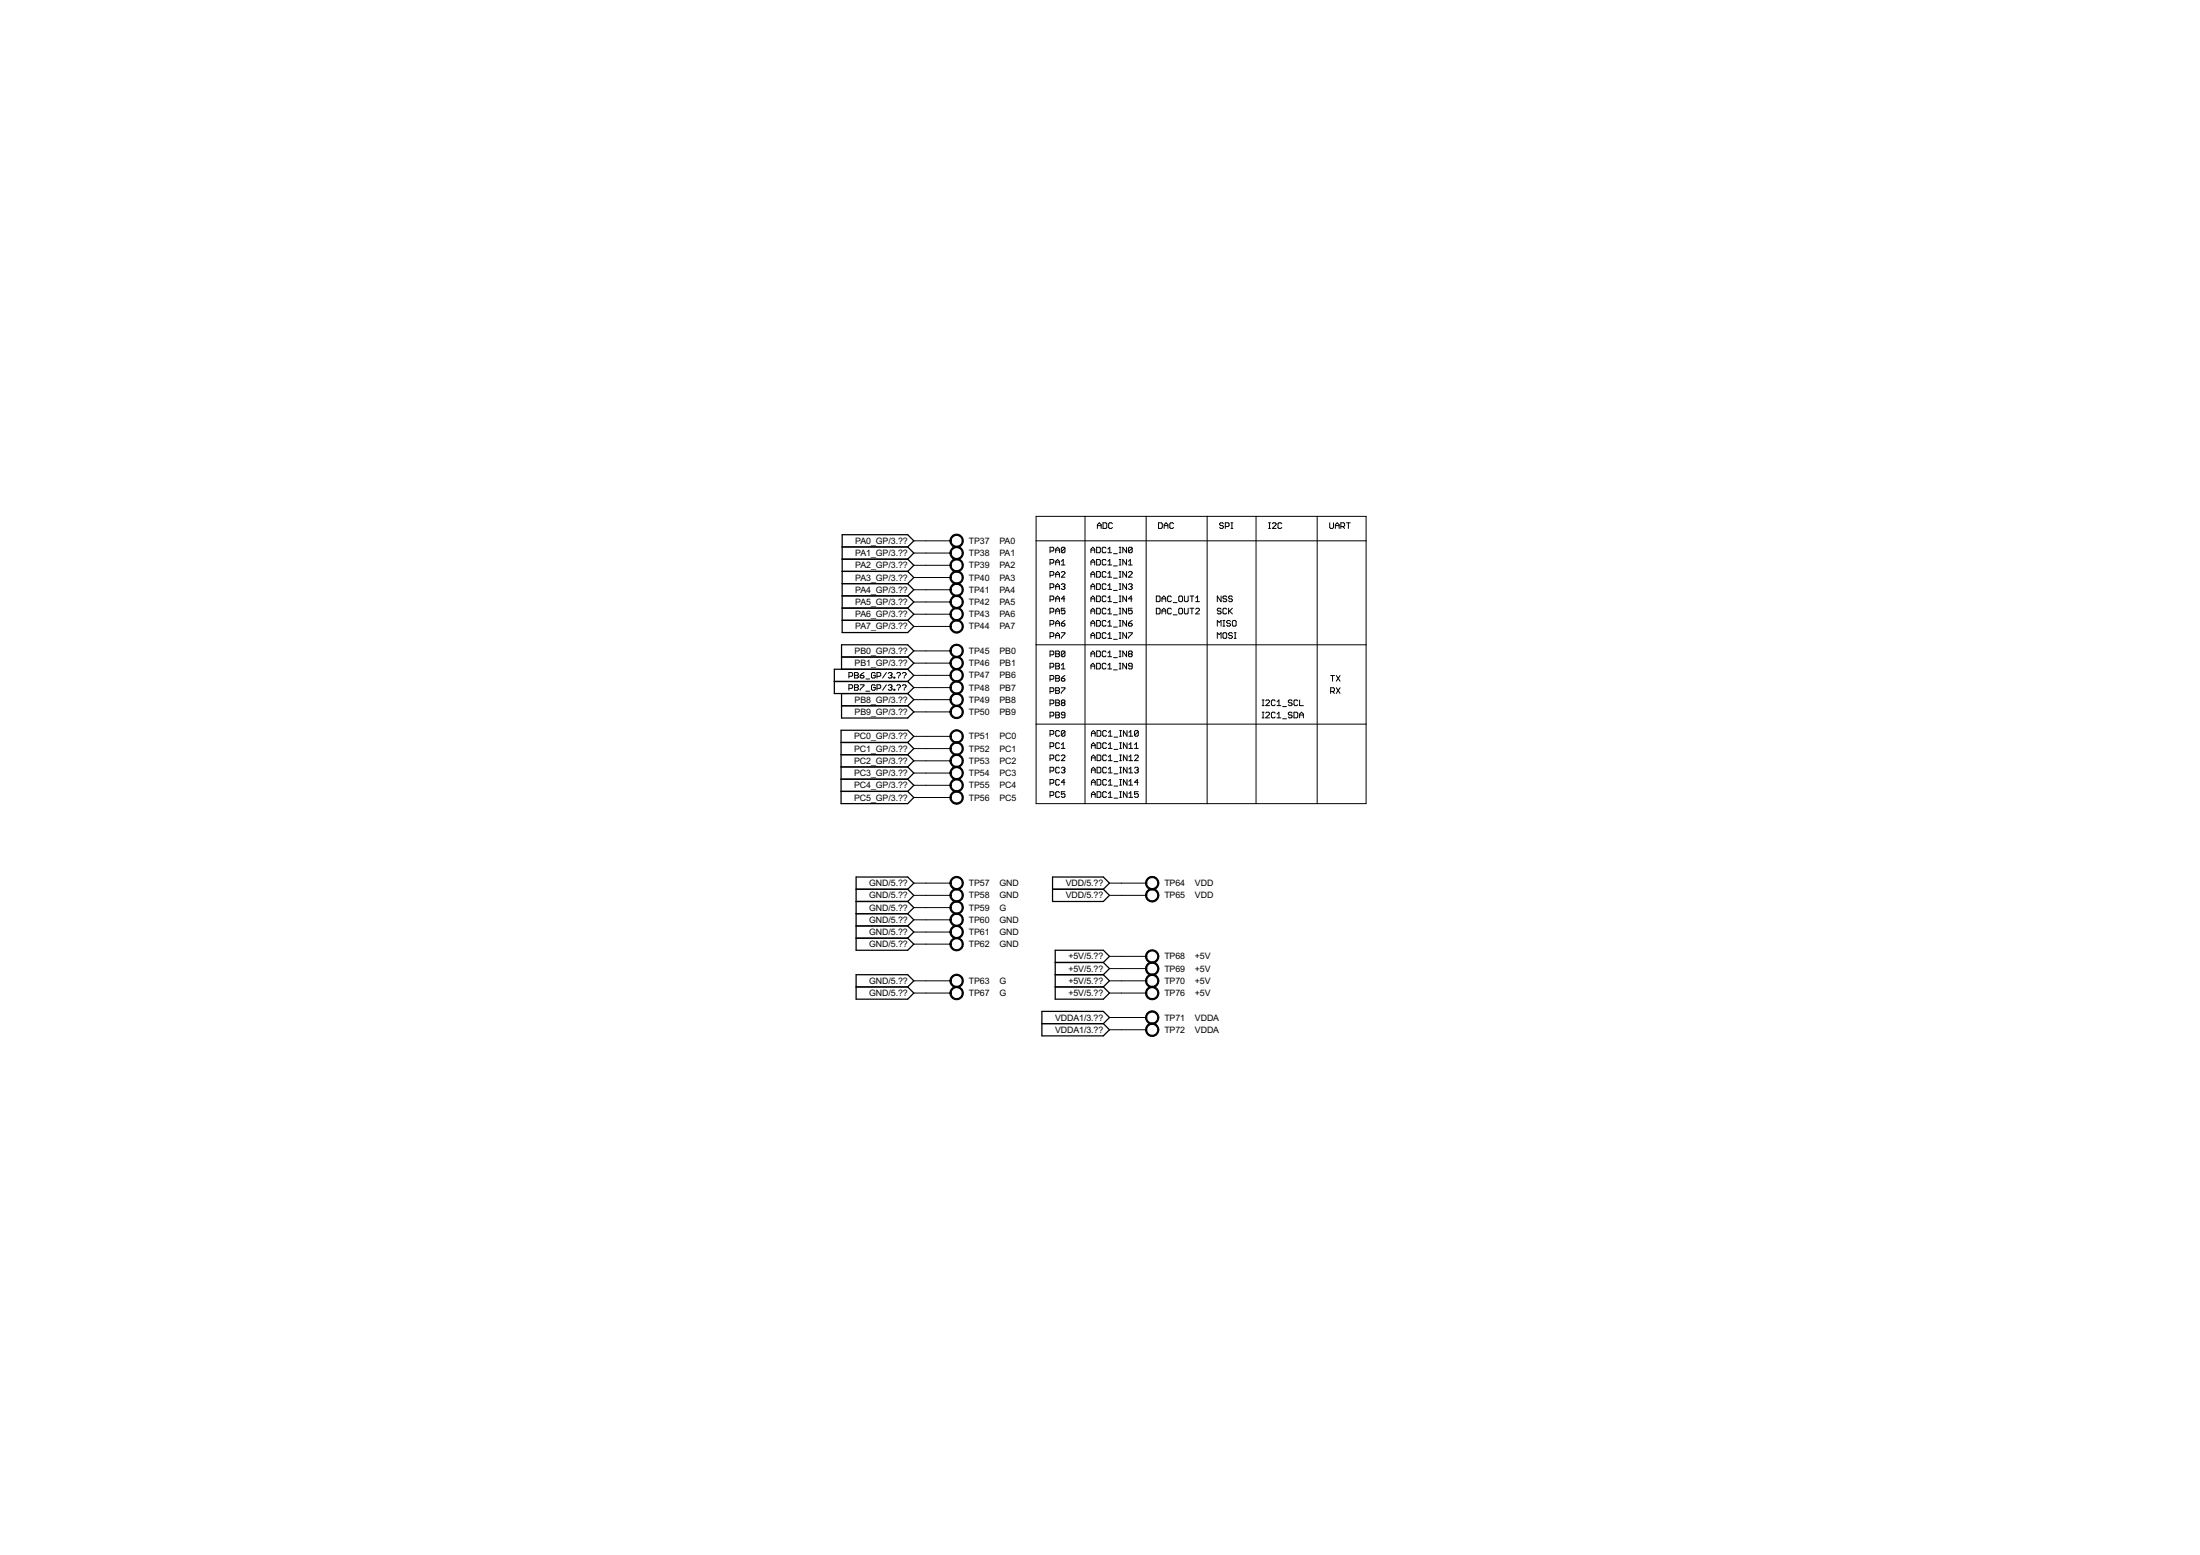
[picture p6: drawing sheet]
<svg xmlns="http://www.w3.org/2000/svg" width="297mm" height="210mm" viewBox="0 0 297 210" stroke-linecap="round" stroke-linejoin="round" font-family="sans-serif">
<g fill="none" stroke="#000" stroke-width=".14">
<path d="M123.4 73h4.9M123.4 79.6h4.9M123.4 78h4.9M123.4 76.3h4.9M123.4 74.7h4.9M139.9 69.7h44.5v38.8h-44.5zM139.9 73h44.5M141.8 74.4h.4l.1-.1v-.3l-.1-.1h-.4v.7M141.8 76h.4l.1-.1v-.3l-.1-.1h-.4v.8M141.8 77.7h.4l.1-.2v-.2l-.1-.1h-.4v.7M141.8 79.3h.4l.1-.1v-.3l-.1-.1h-.4v.8M142.5 74.6v-.5l.3-.2 .2 .2v.5"/>
<path d="M142.5 76.3v-.5l.3-.3 .2 .3v.5M142.5 77.9v-.5l.3-.2 .2 .2v.5M142.5 79.6v-.5l.3-.3 .2 .3v.5M142.5 74.3h.5M142.5 75.9h.5M142.5 77.5h.5M142.5 79.2h.5M143.3 77.3l.1-.1h.3l.1 .1v.1l-.5 .5h.5M143.3 78.9l.1-.1h.3l.1 .1-.1 .3M143.3 75.8l.3-.3v.8M143.3 76.3h.5M143.6 79.2h.1"/>
<path d="M143.7 79.2l.1 .1-.1 .3h-.3l-.1-.2M143.8 74l-.1-.1h-.3l-.1 .1v.5M143.8 74v.5l-.1 .1h-.3l-.1-.1M143.8 74l-.5 .5M146.5 69.7v38.8M147.3 74.3h.5M147.3 75.9h.5M147.3 77.5h.5M147.3 79.2h.5M147.3 74.6v-.5l.3-.2 .2 .2v.5M147.3 76.3v-.5l.3-.3 .2 .3v.5M147.3 77.9v-.5l.3-.2 .2 .2v.5"/>
<path d="M147.3 79.6v-.5l.3-.3 .2 .3v.5M148.1 78.8h.3l.2 .1v.5l-.2 .2h-.3zM148.1 73.9h.3l.2 .1v.5l-.2 .1h-.3zM148.1 75.5h.3l.2 .1v.5l-.2 .2h-.3zM148.1 77.2h.3l.2 .1v.5l-.2 .1h-.3zM148.2 71h.5M148.2 71.3v-.5l.2-.2 .3 .2v.5M148.9 70.6h.4l.1 .1v.5l-.1 .1h-.4zM149.3 74l-.1-.1h-.3l-.1 .1v.5l.1 .1h.3l.1-.1M149.3 75.6l-.1-.1h-.3l-.1 .1v.5l.1 .2h.3l.1-.2M149.3 77.3l-.1-.1h-.3l-.1 .1v.5l.1 .1h.3l.1-.1M149.3 78.9l-.1-.1h-.3l-.1 .1v.5l.1 .2h.3l.1-.2"/>
<path d="M149.6 79.1l.2-.3v.8M149.6 74.6h.5M149.6 76.3h.5M149.6 77.9h.5M149.6 79.6h.5M149.6 74.1l.2-.2v.7M149.6 75.8l.2-.3v.8M149.6 77.4l.2-.2v.7M150.2 70.7l-.1-.1h-.3l-.1 .1v.5l.1 .1h.3l.1-.1M150.3 74.7h.6M150.3 76.4h.6M150.3 78h.6"/>
<path d="M150.3 79.7h.6M151.1 73.9h.2M151.1 74.6h.2M151.1 75.5h.2M151.1 76.3h.2M151.1 77.2h.2M151.1 77.9h.2M151.1 78.8h.2M151.1 79.6h.2M151.2 73.9v.7M151.2 75.5v.8M151.2 77.2v.7"/>
<path d="M151.2 78.8v.8M152.1 73.9v.7l-.5-.7v.7M152.1 75.5v.8l-.5-.8v.8M152.1 77.2v.7l-.5-.7v.7M152.1 78.8v.8l-.5-.8v.8M152.4 75.8l.2-.3v.8M152.4 77.3l.1-.1h.2l.2 .1v.1l-.5 .5h.5M152.4 76.3h.5M152.4 78.9l.1-.1h.2l.2 .1-.2 .3M152.6 79.2h.1M152.7 79.2l.2 .1-.2 .3h-.2l-.1-.2M152.9 74l-.2-.1h-.2l-.1 .1v.5"/>
<path d="M152.9 74v.5l-.2 .1h-.2l-.1-.1M152.9 74l-.5 .5M154.7 69.7v38.8M156.4 70.6h.4l.1 .1v.5l-.1 .1h-.4zM157.2 71h.5M157.2 71.3v-.5l.2-.2 .3 .2v.5M158.5 70.7l-.2-.1h-.2l-.2 .1v.5l.2 .1h.2l.2-.1M163 69.7v38.8M165.2 70.7l-.1-.1h-.3l-.1 .1 .1 .3h.3l.1 .1-.1 .2h-.3l-.1-.1M165.4 71.1h.4l.1-.1v-.3l-.1-.1h-.4v.7M166.2 70.6h.3M166.2 71.3h.3"/>
<path d="M166.3 70.6v.7M169.6 69.7v38.8M171.3 70.6h.2M171.3 71.3h.2M171.4 70.6v.7M171.8 70.7l.1-.1h.3l.1 .1v.1l-.5 .5h.5M173.1 70.7l-.2-.1h-.2l-.1 .1v.5l.1 .1h.2l.2-.1M177.8 69.7v38.8M179.5 70.6v.6l.2 .1h.2l.1-.1v-.6M180.3 71h.5M180.3 71.3v-.5l.3-.2 .2 .2v.5M181 71.1h.4l.1-.1v-.3l-.1-.1h-.4v.7"/>
<path d="M181.3 71.1l.2 .2M181.8 70.6h.5M182.1 70.6v.7M114.6 91.3h.4l.1-.1v-.3l-.1-.1h-.4v.7M114.6 92.9h.4l.1-.1v-.2l-.1-.2h-.4v.8M115.4 91.2h.4M115.4 90.8h.4l.1 .1-.1 .3 .1 .2-.1 .1h-.4zM115.4 92.4h.4l.1 .2-.1 .2 .1 .2-.1 .2h-.4zM115.4 92.8h.4M116.1 91.2h.4l.1 .2-.1 .1h-.2l-.2-.1zM116.1 92.4h.5v.2l-.5 .4v.2M116.6 90.8l-.5 .4"/>
<path d="M116.9 91.7h.5M116.9 93.3h.5M118.2 90.9l-.2-.1h-.2l-.1 .1v.5l.1 .1h.2l.2-.1v-.2h-.3M118.2 92.6l-.2-.2h-.2l-.1 .2v.4l.1 .2h.2l.2-.2v-.2h-.3M118.4 91.3h.4l.1-.1v-.3l-.1-.1h-.4v.7M118.4 92.9h.4l.1-.1v-.2l-.1-.2h-.4v.8M119.7 90.8l-.5 .7M119.7 92.4l-.5 .8M119.9 90.9l.2-.1h.2l.1 .1-.1 .3M119.9 92.6l.2-.2h.2l.1 .2-.1 .2M120.2 91.2h.1M120.2 92.8h.1"/>
<path d="M120.3 91.2l.1 .1-.1 .2h-.2l-.2-.1M120.3 92.8l.1 .1-.1 .3h-.2l-.2-.2M120.7 91.4h.1v.1h-.1zM120.7 93h.1v.2h-.1zM121.1 90.9l.1-.1h.3l.1 .1v.1l-.3 .3M121.1 92.6l.1-.2h.3l.1 .2v.1l-.3 .2M121.3 91.4v.1M121.3 93v.2M121.8 90.9l.2-.1h.2l.1 .1v.1l-.2 .3M121.8 92.6l.2-.2h.2l.1 .2v.1l-.2 .2M122.1 91.4v.1M122.1 93v.2"/>
<path d="M123.4 91.2h4.9M123.4 92.8h4.9M123.4 84.6h4.9M123.4 82.9h4.9M123.4 81.3h4.9M123.4 89.5h4.9M123.4 87.9h4.9M123.4 99.4h4.9M123.4 96.1h4.9M123.4 94.4h4.9M139.9 87h44.5M139.9 97.7h44.5"/>
<path d="M141.8 81h.4l.1-.2v-.2l-.1-.1h-.4v.7M141.8 82.6h.4l.1-.1v-.3l-.1-.1h-.4v.8M141.8 84.3h.4l.1-.2v-.2l-.1-.1h-.4v.7M141.8 85.9h.4l.1-.1v-.3l-.1-.1h-.4v.8M141.8 88.4h.4l.1-.1v-.3l-.1-.1h-.4v.7M141.8 90h.4l.1-.1v-.2l-.1-.2h-.4v.8M141.8 91.7h.4l.1-.1v-.3l-.1-.1h-.4v.7M141.8 93.3h.4l.1-.1v-.2l-.1-.2h-.4v.8M141.8 95h.4l.1-.1v-.3l-.1-.1h-.4v.7M141.8 96.6h.4l.1-.1v-.2l-.1-.2h-.4v.8M141.8 99.1h.4l.1-.1v-.3l-.1-.1h-.4v.8M142.5 81.2v-.5l.3-.2 .2 .2v.5"/>
<path d="M142.5 82.9v-.5l.3-.3 .2 .3v.5M142.5 84.5v-.5l.3-.2 .2 .2v.5M142.5 86.2v-.5l.3-.3 .2 .3v.5M142.5 87.9h.4l.1 .1-.1 .3 .1 .2-.1 .1h-.4zM142.5 89.5h.4l.1 .2-.1 .2 .1 .3-.1 .1h-.4zM142.5 91.2h.4l.1 .1-.1 .3 .1 .2-.1 .1h-.4zM142.5 92.8h.4l.1 .2-.1 .2 .1 .3-.1 .1h-.4zM142.5 94.5h.4l.1 .1-.1 .3 .1 .2-.1 .1h-.4zM142.5 96.1h.4l.1 .2-.1 .2 .1 .3-.1 .1h-.4zM142.5 80.8h.5M142.5 82.5h.5M142.5 84.1h.5"/>
<path d="M142.5 85.8h.5M142.5 88.3h.4M142.5 89.9h.4M142.5 91.6h.4M142.5 93.2h.4M142.5 94.9h.4M142.5 96.5h.4M143 98.7l-.1-.1h-.2l-.2 .1v.6l.2 .1h.2l.1-.1M143.3 84.1h.4l.1 .3-.1 .1h-.3l-.1-.1zM143.3 85.4h.5v.1l-.5 .5v.2M143.3 91.6h.4l.1 .2-.1 .1h-.3l-.1-.1zM143.3 92.8h.5v.2l-.5 .5v.1"/>
<path d="M143.3 89.8l.3-.3v.8M143.3 90.3h.5M143.4 94.9l-.1-.2 .1-.2h.3l.1 .1-.1 .3M143.4 94.9l-.1 .1 .1 .2h.3l.1-.1-.1-.2M143.4 94.9h.3M143.8 82.1h-.5v.4l.3-.1 .2 .1v.2l-.1 .2h-.3l-.1-.2M143.8 88l-.1-.1h-.3l-.1 .1v.5M143.8 96.5h-.4l-.1-.1 .1-.3h.3l.1 .2v.5l-.1 .1h-.3l-.1-.1M143.8 98.7l-.1-.1h-.3l-.1 .1v.6M143.8 88v.5l-.1 .1h-.3l-.1-.1M143.8 98.7v.6l-.1 .1h-.3l-.1-.1M143.8 80.8h-.5l.4-.3v.7"/>
<path d="M143.8 83.8l-.5 .3M143.8 88l-.5 .5M143.8 91.2l-.5 .4M143.8 98.7l-.5 .6M147.3 81.2v-.5l.3-.2 .2 .2v.5M147.3 82.9v-.5l.3-.3 .2 .3v.5M147.3 80.8h.5M147.3 82.5h.5M147.3 84.1h.5M147.3 85.8h.5M147.3 88.3h.5M147.3 84.5v-.5l.3-.2 .2 .2v.5"/>
<path d="M147.3 89.9h.5M147.3 86.2v-.5l.3-.3 .2 .3v.5M147.3 88.6v-.5l.3-.2 .2 .2v.5M147.3 90.3v-.5l.3-.3 .2 .3v.5M147.4 99.4v-.5l.2-.3 .3 .3v.5M147.4 99h.5M148.1 80.5h.3l.2 .1v.5l-.2 .1h-.3zM148.1 82.1h.3l.2 .1v.5l-.2 .2h-.3zM148.1 87.9h.3l.2 .1v.5l-.2 .1h-.3zM148.1 83.8h.3l.2 .1v.5l-.2 .1h-.3zM148.1 89.5h.3l.2 .2v.5l-.2 .1h-.3zM148.1 85.4h.3l.2 .1v.5l-.2 .2h-.3z"/>
<path d="M148.1 98.6h.4l.1 .1v.6l-.1 .1h-.4zM149.3 85.5l-.1-.1h-.3l-.1 .1v.5l.1 .2h.3l.1-.2M149.3 80.6l-.1-.1h-.3l-.1 .1v.5l.1 .1h.3l.1-.1M149.3 82.2l-.1-.1h-.3l-.1 .1v.5l.1 .2h.3l.1-.2M149.3 83.9l-.1-.1h-.3l-.1 .1v.5l.1 .1h.3l.1-.1M149.3 88l-.1-.1h-.3l-.1 .1v.5l.1 .1h.3l.1-.1M149.3 89.7l-.1-.2h-.3l-.1 .2v.5l.1 .1h.3l.1-.1M149.4 98.7l-.1-.1h-.3l-.1 .1v.6l.1 .1h.3l.1-.1M149.6 82.9h.5M149.6 84.5h.5M149.6 88.6h.5M149.6 90.3h.5"/>
<path d="M149.6 80.7l.2-.2v.7M149.6 82.4l.2-.3v.8M149.6 84l.2-.2v.7M149.6 85.7l.2-.3v.8M149.6 88.1l.2-.2v.7M149.6 89.8l.2-.3v.8M149.6 81.2h.5M149.6 86.2h.5M149.6 99.4h.6M149.6 98.9l.3-.3v.8M150.3 81.3h.6M150.3 83h.6"/>
<path d="M150.3 84.6h.6M150.3 86.3h.6M150.3 88.8h.6M150.3 90.4h.6M150.4 99.5h.5M151.1 80.5h.2M151.1 82.1h.2M151.1 82.9h.2M151.1 83.8h.2M151.1 84.5h.2M151.1 85.4h.2M151.1 87.9h.2"/>
<path d="M151.1 88.6h.2M151.1 89.5h.2M151.1 90.3h.2M151.1 81.2h.2M151.1 86.2h.2M151.2 98.6h.2M151.2 99.4h.2M151.2 80.5v.7M151.2 82.1v.8M151.2 83.8v.7M151.2 85.4v.8M151.2 87.9v.7"/>
<path d="M151.2 89.5v.8M151.3 98.6v.8M152.1 80.5v.7l-.5-.7v.7M152.1 82.1v.8l-.5-.8v.8M152.1 83.8v.7l-.5-.7v.7M152.1 85.4v.8l-.5-.8v.8M152.1 87.9v.7l-.5-.7v.7M152.1 89.5v.8l-.5-.8v.8M152.2 98.6v.8l-.5-.8v.8M152.4 84.1h.3l.2 .3-.2 .1h-.2l-.1-.1zM152.4 85.4h.5v.1l-.5 .5v.2M152.4 98.9l.3-.3v.8"/>
<path d="M152.4 99.4h.5M152.5 88.3l-.1-.2 .1-.2h.2l.2 .1-.2 .3M152.5 88.3l-.1 .1 .1 .2h.2l.2-.1-.2-.2M152.5 88.3h.2M152.9 80.8h-.5l.3-.3v.7M152.9 82.1h-.5v.4l.2-.1 .3 .1v.2l-.2 .2h-.2l-.1-.2M152.9 89.9h-.4l-.1-.1 .1-.3h.2l.2 .2v.5l-.2 .1h-.2l-.1-.1M152.9 83.8l-.5 .3M153.7 98.7l-.1-.1h-.3l-.1 .1v.6M153.7 98.7v.6l-.1 .1h-.3l-.1-.1M153.7 98.7l-.5 .6M156.1 80.5h.4l.1 .1v.5l-.1 .1h-.4z"/>
<path d="M156.1 82.1h.4l.1 .1v.5l-.1 .2h-.4zM156.9 80.8h.5M156.9 82.5h.5M156.9 81.2v-.5l.2-.2 .3 .2v.5M156.9 82.9v-.5l.2-.3 .3 .3v.5M158.2 80.6l-.2-.1h-.2l-.2 .1v.5l.2 .1h.2l.2-.1M158.2 82.2l-.2-.1h-.2l-.2 .1v.5l.2 .2h.2l.2-.2M158.4 81.3h.5M158.4 83h.5M159.3 80.5h.2l.2 .1v.5l-.2 .1h-.2l-.1-.1v-.5zM159.3 82.1h.2l.2 .1v.5l-.2 .2h-.2l-.1-.2v-.5zM159.9 82.1v.6l.1 .2h.3l.1-.2v-.6"/>
<path d="M159.9 80.5v.6l.1 .1h.3l.1-.1v-.6M160.7 80.5h.5M160.7 82.1h.5M160.9 80.5v.7M160.9 82.1v.8M161.4 82.2l.2-.1h.2l.1 .1v.2l-.5 .5h.5M161.4 81.2h.5M161.4 80.7l.3-.2v.7M164.4 84.5v-.7l.2 .2 .3-.2v.7M164.4 86.2v-.8l.2 .3 .3-.3v.8M164.9 82.2l-.2-.1h-.2l-.1 .3 .1 .1h.2l.2 .2-.2 .2h-.2l-.1-.2M164.9 80.5v.7l-.5-.7v.7"/>
<path d="M165.1 83.8h.3M165.1 84.5h.3M165.1 85.5l.1-.1h.3l.1 .1v.5l-.1 .2h-.3l-.1-.2zM165.2 83.8v.7M165.6 80.6l-.1-.1h-.3l-.1 .2 .1 .1h.3l.1 .3-.1 .1h-.3l-.1-.1M165.6 82.2l-.1-.1h-.3l-.1 .1v.5l.1 .2h.3l.1-.2M165.9 82.1v.8M166 82.5l.4 .4M166.1 83.9l-.1-.1h-.2l-.2 .2 .2 .1h.2l.1 .3-.1 .1h-.2l-.2-.1M166.4 80.6l-.1-.1h-.3l-.1 .2 .1 .1h.3l.1 .3-.1 .1h-.3l-.1-.1M166.4 85.5l-.1-.1h-.3l-.1 .3 .1 .1h.3l.1 .2-.1 .2h-.3l-.1-.2M166.4 82.1l-.5 .5"/>
<path d="M166.5 83.8h.3l.1 .1v.5l-.1 .1h-.3l-.1-.1v-.5zM166.6 85.4h.3M166.6 86.2h.3M166.8 85.4v.8M170.4 94.5h.3M170.4 95.2h.3M170.4 96.1h.3M170.4 96.9h.3M170.5 94.5v.7M170.5 96.1v.8M170.9 94.6l.1-.1h.3l.1 .1v.1l-.5 .5h.5M170.9 96.3l.1-.2h.3l.1 .2v.1l-.5 .5h.5"/>
<path d="M172.2 94.6l-.2-.1h-.2l-.1 .1v.5l.1 .1h.2l.2-.1M172.2 96.3l-.2-.2h-.2l-.1 .2v.5l.1 .1h.2l.2-.1M172.4 95.2h.5M172.4 96.9h.5M172.4 94.7l.3-.2v.7M172.4 96.4l.3-.3v.8M173.2 95.4h.5M173.2 97h.5M174.5 94.6l-.2-.1h-.2l-.2 .2 .2 .2h.2l.2 .2-.2 .1h-.2l-.2-.1M174.5 96.3l-.2-.2h-.2l-.2 .3 .2 .1h.2l.2 .3-.2 .1h-.2l-.2-.1M174.7 96.1h.4l.1 .2v.5l-.1 .1h-.4zM175.2 94.6l-.1-.1h-.3l-.1 .1v.5l.1 .1h.3l.1-.1"/>
<path d="M175.5 96.9v-.5l.2-.3 .3 .3v.5M175.5 94.5v.7h.5M175.5 96.5h.5M179.7 91.2h.5M179.7 93.3h.3l.2-.1v-.2l-.2-.2h-.3v.8M179.9 91.2v.7M179.9 93.3l.3 .3M180.4 91.2l.5 .7M180.4 92.8l.5 .8M180.9 91.2l-.5 .7M180.9 92.8l-.5 .8M123.4 104.4h4.9"/>
<path d="M123.4 106h4.9M123.4 107.7h4.9M123.4 101h4.9M123.4 102.7h4.9M123.4 119.2h4.9M141.8 100.8h.4l.1-.2v-.2l-.1-.1h-.4v.7M141.8 102.4h.4l.1-.1v-.3l-.1-.1h-.4v.8M141.8 104.1h.4l.1-.2v-.2l-.1-.1h-.4v.7M141.8 105.7h.4l.1-.1v-.3l-.1-.1h-.4v.8M141.8 107.4h.4l.1-.1v-.3l-.1-.1h-.4v.7M143 100.4l-.1-.1h-.2l-.2 .1v.5l.2 .1h.2l.1-.1M143 102l-.1-.1h-.2l-.2 .1v.6l.2 .1h.2l.1-.1"/>
<path d="M143 103.7l-.1-.1h-.2l-.2 .1v.5l.2 .1h.2l.1-.1M143 105.3l-.1-.1h-.2l-.2 .1v.6l.2 .1h.2l.1-.1M143 107l-.1-.1h-.2l-.2 .1v.5l.2 .1h.2l.1-.1M143.3 102l.1-.1h.3l.1 .1v.2l-.5 .5h.5M143.3 103.7l.1-.1h.3l.1 .1-.1 .2M143.3 100.5l.3-.2v.7M143.3 101h.5M143.6 103.9h.1M143.7 103.9l.1 .2-.1 .2h-.3l-.1-.1M143.8 106.9h-.5v.4l.3-.2 .2 .2v.2l-.1 .1h-.3l-.1-.1M143.8 105.6h-.5l.4-.4v.8M147.4 103.9h.5"/>
<path d="M147.4 101v-.5l.2-.2 .3 .2v.5M147.4 105.6h.5M147.4 102.7v-.5l.2-.3 .3 .3v.5M147.4 104.3v-.5l.2-.2 .3 .2v.5M147.4 106v-.5l.2-.3 .3 .3v.5M147.4 107.6v-.5l.2-.2 .3 .2v.5M147.4 100.6h.5M147.4 102.3h.5M147.4 107.3h.5M148.1 100.3h.4l.1 .1v.5l-.1 .1h-.4zM148.1 106.9h.4l.1 .1v.5l-.1 .1h-.4zM148.1 101.9h.4l.1 .1v.6l-.1 .1h-.4z"/>
<path d="M148.1 103.6h.4l.1 .1v.5l-.1 .1h-.4zM148.1 105.2h.4l.1 .1v.6l-.1 .1h-.4zM149.4 100.4l-.1-.1h-.3l-.1 .1v.5l.1 .1h.3l.1-.1M149.4 102l-.1-.1h-.3l-.1 .1v.6l.1 .1h.3l.1-.1M149.4 103.7l-.1-.1h-.3l-.1 .1v.5l.1 .1h.3l.1-.1M149.4 105.3l-.1-.1h-.3l-.1 .1v.6l.1 .1h.3l.1-.1M149.4 107l-.1-.1h-.3l-.1 .1v.5l.1 .1h.3l.1-.1M149.6 101h.6M149.6 102.7h.6M149.6 104.3h.6M149.6 106h.6M149.6 107.6h.6"/>
<path d="M149.6 100.5l.3-.2v.7M149.6 102.2l.3-.3v.8M149.6 103.8l.3-.2v.7M149.6 105.5l.3-.3v.8M149.6 107.1l.3-.2v.7M149.8 119.2h4.9M150.4 101.2h.5M150.4 102.8h.5M150.4 104.5h.5M150.4 106.1h.5M150.4 107.7h.5M151.2 100.3h.2"/>
<path d="M151.2 101h.2M151.2 101.9h.2M151.2 102.7h.2M151.2 103.6h.2M151.2 104.3h.2M151.2 105.2h.2M151.2 106h.2M151.2 106.9h.2M151.2 107.6h.2M151.3 100.3v.7M151.3 101.9v.8M151.3 103.6v.7"/>
<path d="M151.3 105.2v.8M151.3 106.9v.7M152.2 100.3v.7l-.5-.7v.7M152.2 101.9v.8l-.5-.8v.8M152.2 103.6v.7l-.5-.7v.7M152.2 105.2v.8l-.5-.8v.8M152.2 106.9v.7l-.5-.7v.7M152.4 101h.5M152.4 102.7h.5M152.4 104.3h.5M152.4 106h.5M152.4 107.6h.5"/>
<path d="M152.4 100.5l.3-.2v.7M152.4 102.2l.3-.3v.8M152.4 103.8l.3-.2v.7M152.4 105.5l.3-.3v.8M152.4 107.1l.3-.2v.7M153.2 101h.5M153.2 102l.1-.1h.3l.1 .1v.2l-.5 .5h.5M153.2 103.7l.1-.1h.3l.1 .1-.1 .2M153.2 100.5l.2-.2v.7M153.4 103.9h.2M153.6 103.9l.1 .2-.1 .2h-.3l-.1-.1M153.7 106.9h-.5v.4l.2-.2 .3 .2v.2l-.1 .1h-.3l-.1-.1"/>
<path d="M153.7 105.6h-.5l.4-.4v.8M123.4 124.2h4.9M123.4 125.8h4.9M123.4 127.4h4.9M123.4 120.9h4.9M123.4 132.4h4.9M123.4 122.5h4.9M123.4 134h4.9M149.8 120.9h4.9M149.8 129.1h4.9M149.8 130.7h4.9M149.8 132.4h4.9"/>
<path d="M149.8 137.4h4.9M149.8 139h4.9M149.8 134h4.9"/>
</g>
<g fill="none" stroke="#000" stroke-width=".17">
<path d="M113.7 73.8h8.9M113.7 75.5h8.9M113.7 77.1h8.9M113.7 78.8h8.9M122.6 73.8l.8-.8-.8-.8h-8.9v13.2h8.9l.8-.8-.8-.9M122.6 73.8l.8 .9-.8 .8M122.6 75.5l.8 .8-.8 .8M122.6 77.1l.8 .9-.8 .8M122.6 78.8l.8 .8-.8 .8M112.6 92h10M113.6 95.3h9M113.6 93.6v3.3h9l.8-.8-.8-.8"/>
<path d="M113.6 88.7h9M113.7 80.4h8.9M113.7 82.1h8.9M113.7 83.7h8.9M122.6 80.4l.8 .9-.8 .8M122.6 82.1l.8 .8-.8 .8M122.6 93.6l.8 .8-.8 .9M122.6 90.3h-10v3.3h10M122.6 88.7l.8-.8-.8-.9h-9v3.3M122.6 88.7l.8 .8-.8 .8M122.6 90.3l.8 .9-.8 .8M122.6 92l.8 .8-.8 .8"/>
<path d="M113.6 106.8h9M113.6 105.2h9M113.6 100.2h9M113.6 101.9h9M113.6 103.5h9M122.6 100.2l.8-.8-.8-.8h-9v9.9h9l.8-.8-.8-.9M122.6 105.2l.8 .8-.8 .8M122.6 100.2l.8 .8-.8 .9M122.6 101.9l.8 .8-.8 .8M122.6 103.5l.8 .9-.8 .8M142.1 118.4h6.9l.8 .8-.8 .8 .8 .9-.8 .8h-6.9zM115.6 125h7"/>
<path d="M115.6 123.3h7M115.6 131.6h7l.8 .8-.8 .8 .8 .8-.8 .9h-7zM115.6 126.6h7M115.6 133.2h7M115.6 121.7h7M115.6 120h7M122.6 123.3l.8 .9-.8 .8M122.6 120l.8-.8-.8-.8h-7v9.9h7l.8-.9-.8-.8M122.6 125l.8 .8-.8 .8M122.6 120l.8 .9-.8 .8M122.6 121.7l.8 .8-.8 .8M140.7 136.5h8.3l.8 .9-.8 .8 .8 .8-.8 .8h-8.3z"/>
<path d="M140.7 138.2h8.3M142.1 120h6.9M142.5 133.2h6.5M142.5 131.6h6.5M142.5 129.9h6.5M149 129.9l.8-.8-.8-.8h-6.5v6.6h6.5l.8-.9-.8-.8M149 129.9l.8 .8-.8 .9M149 131.6l.8 .8-.8 .8"/>
</g>
<g fill="#000" stroke="#000" stroke-width=".14">
<path d="M128.6 78.9a.91 .91 0 0 1 1.4 .3 .91 .91 0 0 1-.7 1.3 .91 .91 0 0 1-1.1-.9h.2a.75 .75 0 0 1 1.1-.7 .75 .75 0 0 1 .2 1.2 .75 .75 0 0 1-1.2-.3l-.1-.2h-.2l.1-.3z" fill-rule="evenodd"/>
<path d="M128.6 77.2a.91 .91 0 0 1 1.4 .4 .91 .91 0 0 1-.7 1.2 .91 .91 0 0 1-1.1-.8h.2a.75 .75 0 0 1 1.1-.7 .75 .75 0 0 1 .2 1.2 .75 .75 0 0 1-1.2-.3l-.1-.2h-.2l.1-.3z" fill-rule="evenodd"/>
<path d="M128.6 75.6a.91 .91 0 0 1 1.4 .3 .91 .91 0 0 1-.7 1.3 .91 .91 0 0 1-1.1-.9h.2a.75 .75 0 0 1 1.1-.7 .75 .75 0 0 1 .2 1.2 .75 .75 0 0 1-1.2-.3l-.1-.2h-.2l.1-.3z" fill-rule="evenodd"/>
<path d="M128.6 73.9a.91 .91 0 0 1 1.4 .4 .91 .91 0 0 1-.7 1.2 .91 .91 0 0 1-1.1-.8h.2a.75 .75 0 0 1 1.1-.7 .75 .75 0 0 1 .2 1.2 .75 .75 0 0 1-1.2-.3l-.1-.2h-.2l.1-.3z" fill-rule="evenodd"/>
<path d="M128.6 72.3a.91 .91 0 0 1 1.4 .3 .91 .91 0 0 1-.7 1.3 .91 .91 0 0 1-1.1-.9h.2a.75 .75 0 0 1 1.1-.7 .75 .75 0 0 1 .2 1.2 .75 .75 0 0 1-1.2-.3l-.1-.2h-.2l.1-.3z" fill-rule="evenodd"/>
<path d="M128.6 83.8a.91 .91 0 0 1 1.4 .4 .91 .91 0 0 1-.7 1.3 .91 .91 0 0 1-1.1-.9h.2a.75 .75 0 0 1 1.1-.7 .75 .75 0 0 1 .2 1.2 .75 .75 0 0 1-1.2-.3l-.1-.2h-.2l.1-.3z" fill-rule="evenodd"/>
<path d="M128.6 82.2a.91 .91 0 0 1 1.4 .3 .91 .91 0 0 1-.7 1.3 .91 .91 0 0 1-1.1-.9h.2a.75 .75 0 0 1 1.1-.7 .75 .75 0 0 1 .2 1.2 .75 .75 0 0 1-1.2-.3l-.1-.2h-.2l.1-.3z" fill-rule="evenodd"/>
<path d="M128.6 80.5a.91 .91 0 0 1 1.4 .4 .91 .91 0 0 1-.7 1.2 .91 .91 0 0 1-1.1-.8h.2a.75 .75 0 0 1 1.1-.7 .75 .75 0 0 1 .2 1.2 .75 .75 0 0 1-1.2-.3l-.1-.2h-.2l.1-.3z" fill-rule="evenodd"/>
<path d="M128.6 88.8a.91 .91 0 0 1 1.4 .3 .91 .91 0 0 1-.7 1.3 .91 .91 0 0 1-1.1-.9h.2a.74 .74 0 0 1 1-.7 .74 .74 0 0 1 .3 1.2 .74 .74 0 0 1-1.2-.3l-.1-.2h-.2l.1-.3z" fill-rule="evenodd"/>
<path d="M128.6 87.1a.91 .91 0 0 1 1.4 .4 .91 .91 0 0 1-.7 1.3 .91 .91 0 0 1-1.1-.9h.2a.74 .74 0 0 1 1-.8 .74 .74 0 0 1 .3 1.3 .74 .74 0 0 1-1.2-.3l-.1-.2h-.2l.1-.3z" fill-rule="evenodd"/>
<path d="M128.4 98.9a.91 .91 0 0 1 1.5 0 .91 .91 0 0 1-.5 1.4 .91 .91 0 0 1-1.2-.9h.2a.75 .75 0 0 1 1.1-.7 .75 .75 0 0 1 .2 1.2 .75 .75 0 0 1-1.2-.3l-.1-.2h-.2z" fill-rule="evenodd"/>
<path d="M128.6 95.4a.91 .91 0 0 1 1.4 .4 .91 .91 0 0 1-.7 1.2 .91 .91 0 0 1-1.1-.9h.2a.74 .74 0 0 1 1-.7 .74 .74 0 0 1 .3 1.2 .74 .74 0 0 1-1.2-.3l-.1-.2h-.2l.1-.3z" fill-rule="evenodd"/>
<path d="M128.4 93.9a.91 .91 0 0 1 1.5 .1 .91 .91 0 0 1-.5 1.3 .91 .91 0 0 1-1.2-.9h.2a.74 .74 0 0 1 1-.7 .74 .74 0 0 1 .3 1.3 .74 .74 0 0 1-1.2-.3l-.1-.3h-.2z" fill-rule="evenodd"/>
<path d="M128.4 90.6a.91 .91 0 0 1 1.5 .1 .91 .91 0 0 1-.5 1.3 .91 .91 0 0 1-1.2-.8h.2a.74 .74 0 0 1 1-.8 .74 .74 0 0 1 .3 1.3 .74 .74 0 0 1-1.2-.3l-.1-.2h-.2z" fill-rule="evenodd"/>
<path d="M128.4 92.3a.91 .91 0 0 1 1.5 0 .91 .91 0 0 1-.5 1.4 .91 .91 0 0 1-1.2-.9h.2a.74 .74 0 0 1 1-.7 .74 .74 0 0 1 .3 1.2 .74 .74 0 0 1-1.2-.3l-.1-.2h-.2z" fill-rule="evenodd"/>
<path d="M128.6 106.9a.91 .91 0 0 1 1.4 .4 .91 .91 0 0 1-.7 1.2 .91 .91 0 0 1-1.1-.8h.2a.75 .75 0 0 1 1.1-.8 .75 .75 0 0 1 .2 1.3 .75 .75 0 0 1-1.2-.3l-.1-.2h-.2l.1-.3z" fill-rule="evenodd"/>
<path d="M128.6 105.3a.91 .91 0 0 1 1.4 .3 .91 .91 0 0 1-.7 1.3 .91 .91 0 0 1-1.1-.9h.2a.75 .75 0 0 1 1.1-.7 .75 .75 0 0 1 .2 1.2 .75 .75 0 0 1-1.2-.3l-.1-.2h-.2l.1-.3z" fill-rule="evenodd"/>
<path d="M128.4 100.5a.91 .91 0 0 1 1.5 .1 .91 .91 0 0 1-.5 1.4 .91 .91 0 0 1-1.2-1h.2a.75 .75 0 0 1 1.1-.7 .75 .75 0 0 1 .2 1.3 .75 .75 0 0 1-1.2-.3l-.1-.3h-.2z" fill-rule="evenodd"/>
<path d="M128.4 102.2a.91 .91 0 0 1 1.5 0 .91 .91 0 0 1-.5 1.4 .91 .91 0 0 1-1.2-.9h.2a.75 .75 0 0 1 1.1-.7 .75 .75 0 0 1 .2 1.2 .75 .75 0 0 1-1.2-.3l-.1-.2h-.2z" fill-rule="evenodd"/>
<path d="M128.6 103.6a.91 .91 0 0 1 1.4 .4 .91 .91 0 0 1-.7 1.2 .91 .91 0 0 1-1.1-.8h.2a.75 .75 0 0 1 1.1-.8 .75 .75 0 0 1 .2 1.3 .75 .75 0 0 1-1.2-.3l-.1-.2h-.2l.1-.3z" fill-rule="evenodd"/>
<path d="M128.6 118.5a.91 .91 0 0 1 1.4 .3 .91 .91 0 0 1-.7 1.3 .91 .91 0 0 1-1.1-.9h.2a.75 .75 0 0 1 1.1-.7 .75 .75 0 0 1 .2 1.2 .75 .75 0 0 1-1.2-.3l-.1-.2h-.2l.1-.3z" fill-rule="evenodd"/>
<path d="M155 118.5a.9 .9 0 0 1 1.4 .3 .9 .9 0 0 1-.6 1.3 .9 .9 0 0 1-1.1-.9h.1a.75 .75 0 0 1 1.1-.6 .75 .75 0 0 1 .1 1.2 .75 .75 0 0 1-1.1-.4l-.1-.2h-.1v-.3z" fill-rule="evenodd"/>
<path d="M128.4 123.6a.91 .91 0 0 1 1.5 .1 .91 .91 0 0 1-.5 1.3 .91 .91 0 0 1-1.2-.8h.2a.74 .74 0 0 1 1-.8 .74 .74 0 0 1 .3 1.3 .74 .74 0 0 1-1.2-.3l-.1-.2h-.2z" fill-rule="evenodd"/>
<path d="M128.4 125.3a.91 .91 0 0 1 1.5 0 .91 .91 0 0 1-.5 1.4 .91 .91 0 0 1-1.2-.9h.2a.74 .74 0 0 1 1-.7 .74 .74 0 0 1 .3 1.2 .74 .74 0 0 1-1.2-.3l-.1-.2h-.2z" fill-rule="evenodd"/>
<path d="M128.4 126.9a.91 .91 0 0 1 1.5 .1 .91 .91 0 0 1-.5 1.3 .91 .91 0 0 1-1.2-.9h.2a.74 .74 0 0 1 1-.7 .74 .74 0 0 1 .3 1.3 .74 .74 0 0 1-1.2-.3l-.1-.3h-.2z" fill-rule="evenodd"/>
<path d="M128.4 131.9a.91 .91 0 0 1 1.5 0 .91 .91 0 0 1-.5 1.4 .91 .91 0 0 1-1.2-.9h.2a.74 .74 0 0 1 1-.7 .74 .74 0 0 1 .3 1.2 .74 .74 0 0 1-1.2-.3l-.1-.2h-.2z" fill-rule="evenodd"/>
<path d="M128.4 120.3a.91 .91 0 0 1 1.5 .1 .91 .91 0 0 1-.5 1.3 .91 .91 0 0 1-1.2-.8h.2a.75 .75 0 0 1 1.1-.7 .75 .75 0 0 1 .2 1.2 .75 .75 0 0 1-1.2-.3l-.1-.2h-.2z" fill-rule="evenodd"/>
<path d="M128.4 122a.91 .91 0 0 1 1.5 0 .91 .91 0 0 1-.5 1.4 .91 .91 0 0 1-1.2-.9h.2a.74 .74 0 0 1 1-.7 .74 .74 0 0 1 .3 1.2 .74 .74 0 0 1-1.2-.3l-.1-.2h-.2z" fill-rule="evenodd"/>
<path d="M128.4 133.5a.91 .91 0 0 1 1.5 .1 .91 .91 0 0 1-.5 1.4 .91 .91 0 0 1-1.2-1h.2a.75 .75 0 0 1 1.1-.7 .75 .75 0 0 1 .2 1.3 .75 .75 0 0 1-1.2-.3l-.1-.3h-.2z" fill-rule="evenodd"/>
<path d="M154.8 120.3a.9 .9 0 0 1 1.5 0 .9 .9 0 0 1-.4 1.4 .9 .9 0 0 1-1.2-.8h.1a.75 .75 0 0 1 1.1-.7 .75 .75 0 0 1 .1 1.3 .75 .75 0 0 1-1.1-.4l-.1-.2h-.1z" fill-rule="evenodd"/>
<path d="M155 128.4a.9 .9 0 0 1 1.4 .3 .9 .9 0 0 1-.6 1.3 .9 .9 0 0 1-1.1-.9h.1a.74 .74 0 0 1 1.1-.6 .74 .74 0 0 1 .1 1.2 .74 .74 0 0 1-1.1-.4l-.1-.2h-.1v-.3z" fill-rule="evenodd"/>
<path d="M154.8 130.2a.9 .9 0 0 1 1.5 0 .9 .9 0 0 1-.4 1.4 .9 .9 0 0 1-1.2-.9h.1a.74 .74 0 0 1 1.1-.6 .74 .74 0 0 1 .1 1.3 .74 .74 0 0 1-1.1-.4l-.1-.3h-.1z" fill-rule="evenodd"/>
<path d="M154.8 131.9a.9 .9 0 0 1 1.5 0 .9 .9 0 0 1-.4 1.4 .9 .9 0 0 1-1.2-.9h.1a.74 .74 0 0 1 1.1-.6 .74 .74 0 0 1 .1 1.2 .74 .74 0 0 1-1.1-.4l-.1-.2h-.1z" fill-rule="evenodd"/>
<path d="M155 136.6a.9 .9 0 0 1 1.4 .4 .9 .9 0 0 1-.6 1.2 .9 .9 0 0 1-1.1-.8h.1a.75 .75 0 0 1 1.1-.7 .75 .75 0 0 1 .1 1.3 .75 .75 0 0 1-1.1-.4l-.1-.2h-.1v-.3z" fill-rule="evenodd"/>
<path d="M155 138.3a.9 .9 0 0 1 1.4 .3 .9 .9 0 0 1-.6 1.3 .9 .9 0 0 1-1.1-.9h.1a.75 .75 0 0 1 1.1-.6 .75 .75 0 0 1 .1 1.2 .75 .75 0 0 1-1.1-.4l-.1-.2h-.1v-.3z" fill-rule="evenodd"/>
<path d="M154.8 133.5a.9 .9 0 0 1 1.5 0 .9 .9 0 0 1-.4 1.4 .9 .9 0 0 1-1.2-.9h.1a.75 .75 0 0 1 1.1-.6 .75 .75 0 0 1 .1 1.3 .75 .75 0 0 1-1.1-.4l-.1-.3h-.1z" fill-rule="evenodd"/>
</g>
<g font-size="1.3">
<text x="115.5" y="73.4">PA0_GP/3.??</text>
<text x="115.5" y="75.1">PA1_GP/3.??</text>
<text x="115.5" y="76.7">PA2_GP/3.??</text>
<text x="130.8" y="76.7">TP39</text>
<text x="130.8" y="75.1">TP38</text>
<text x="130.8" y="73.4">TP37</text>
<text x="134.9" y="76.7">PA2</text>
<text x="134.9" y="75.1">PA1</text>
<text x="134.9" y="73.4">PA0</text>
<text x="115.5" y="78.4">PA3_GP/3.??</text>
<text x="115.5" y="80">PA4_GP/3.??</text>
<text x="115.5" y="81.7">PA5_GP/3.??</text>
<text x="115.5" y="83.3">PA6_GP/3.??</text>
<text x="130.8" y="83.3">TP43</text>
<text x="130.8" y="81.7">TP42</text>
<text x="130.8" y="80">TP41</text>
<text x="130.8" y="78.4">TP40</text>
<text x="134.9" y="83.3">PA6</text>
<text x="134.9" y="81.7">PA5</text>
<text x="134.9" y="80">PA4</text>
<text x="134.9" y="78.4">PA3</text>
<text x="115.4" y="89.9">PB1_GP/3.??</text>
<text x="115.4" y="88.3">PB0_GP/3.??</text>
<text x="115.5" y="85">PA7_GP/3.??</text>
<text x="130.8" y="85">TP44</text>
<text x="130.8" y="89.9">TP46</text>
<text x="130.8" y="88.3">TP45</text>
<text x="134.9" y="85">PA7</text>
<text x="134.9" y="89.9">PB1</text>
<text x="134.9" y="88.3">PB0</text>
<text x="115.4" y="94.9">PB8_GP/3.??</text>
<text x="130.8" y="94.9">TP49</text>
<text x="130.8" y="91.6">TP47</text>
<text x="130.8" y="93.2">TP48</text>
<text x="134.9" y="94.9">PB8</text>
<text x="134.9" y="91.6">PB6</text>
<text x="134.9" y="93.2">PB7</text>
<text x="115.3" y="99.8">PC0_GP/3.??</text>
<text x="115.3" y="101.5">PC1_GP/3.??</text>
<text x="115.4" y="96.5">PB9_GP/3.??</text>
<text x="130.8" y="99.8">TP51</text>
<text x="130.8" y="101.5">TP52</text>
<text x="130.8" y="96.5">TP50</text>
<text x="134.9" y="99.8">PC0</text>
<text x="134.9" y="101.5">PC1</text>
<text x="134.9" y="96.5">PB9</text>
<text x="115.3" y="106.4">PC4_GP/3.??</text>
<text x="115.3" y="103.1">PC2_GP/3.??</text>
<text x="115.3" y="104.8">PC3_GP/3.??</text>
<text x="130.8" y="106.4">TP55</text>
<text x="130.8" y="103.1">TP53</text>
<text x="130.8" y="104.8">TP54</text>
<text x="134.9" y="106.4">PC4</text>
<text x="134.9" y="103.1">PC2</text>
<text x="134.9" y="104.8">PC3</text>
<text x="115.3" y="108.1">PC5_GP/3.??</text>
<text x="130.8" y="108.1">TP56</text>
<text x="134.9" y="108.1">PC5</text>
<text x="117.4" y="119.6">GND/5.??</text>
<text x="130.8" y="119.6">TP57</text>
<text x="134.9" y="119.6">GND</text>
<text x="143.9" y="119.6">VDD/5.??</text>
<text x="157.2" y="119.6">TP64</text>
<text x="161.3" y="119.6">VDD</text>
<text x="117.4" y="124.6">GND/5.??</text>
<text x="117.4" y="121.3">GND/5.??</text>
<text x="117.4" y="122.9">GND/5.??</text>
<text x="130.8" y="124.6">TP60</text>
<text x="130.8" y="121.3">TP58</text>
<text x="130.8" y="122.9">TP59</text>
<text x="134.9" y="124.6">GND</text>
<text x="134.9" y="121.3">GND</text>
<text x="134.9" y="122.9">G</text>
<text x="143.9" y="121.3">VDD/5.??</text>
<text x="157.2" y="121.3">TP65</text>
<text x="161.3" y="121.3">VDD</text>
<text x="117.4" y="126.2">GND/5.??</text>
<text x="117.4" y="127.9">GND/5.??</text>
<text x="130.8" y="126.2">TP61</text>
<text x="130.8" y="127.9">TP62</text>
<text x="134.9" y="126.2">GND</text>
<text x="134.9" y="127.9">GND</text>
<text x="144.2" y="129.5">+5V/5.??</text>
<text x="144.2" y="131.2">+5V/5.??</text>
<text x="157.2" y="129.5">TP68</text>
<text x="157.2" y="131.2">TP69</text>
<text x="161.3" y="129.5">+5V</text>
<text x="161.3" y="131.2">+5V</text>
<text x="117.4" y="132.8">GND/5.??</text>
<text x="117.4" y="134.5">GND/5.??</text>
<text x="130.8" y="132.8">TP63</text>
<text x="130.8" y="134.5">TP67</text>
<text x="134.9" y="132.8">G</text>
<text x="134.9" y="134.5">G</text>
<text x="142.4" y="137.8">VDDA1/3.??</text>
<text x="144.2" y="132.8">+5V/5.??</text>
<text x="144.2" y="134.5">+5V/5.??</text>
<text x="157.2" y="132.8">TP70</text>
<text x="157.2" y="137.8">TP71</text>
<text x="157.2" y="134.5">TP76</text>
<text x="161.3" y="132.8">+5V</text>
<text x="161.3" y="137.8">VDDA</text>
<text x="161.3" y="134.5">+5V</text>
<text x="142.4" y="139.4">VDDA1/3.??</text>
<text x="157.2" y="139.4">TP72</text>
<text x="161.3" y="139.4">VDDA</text>
</g>
</svg>
